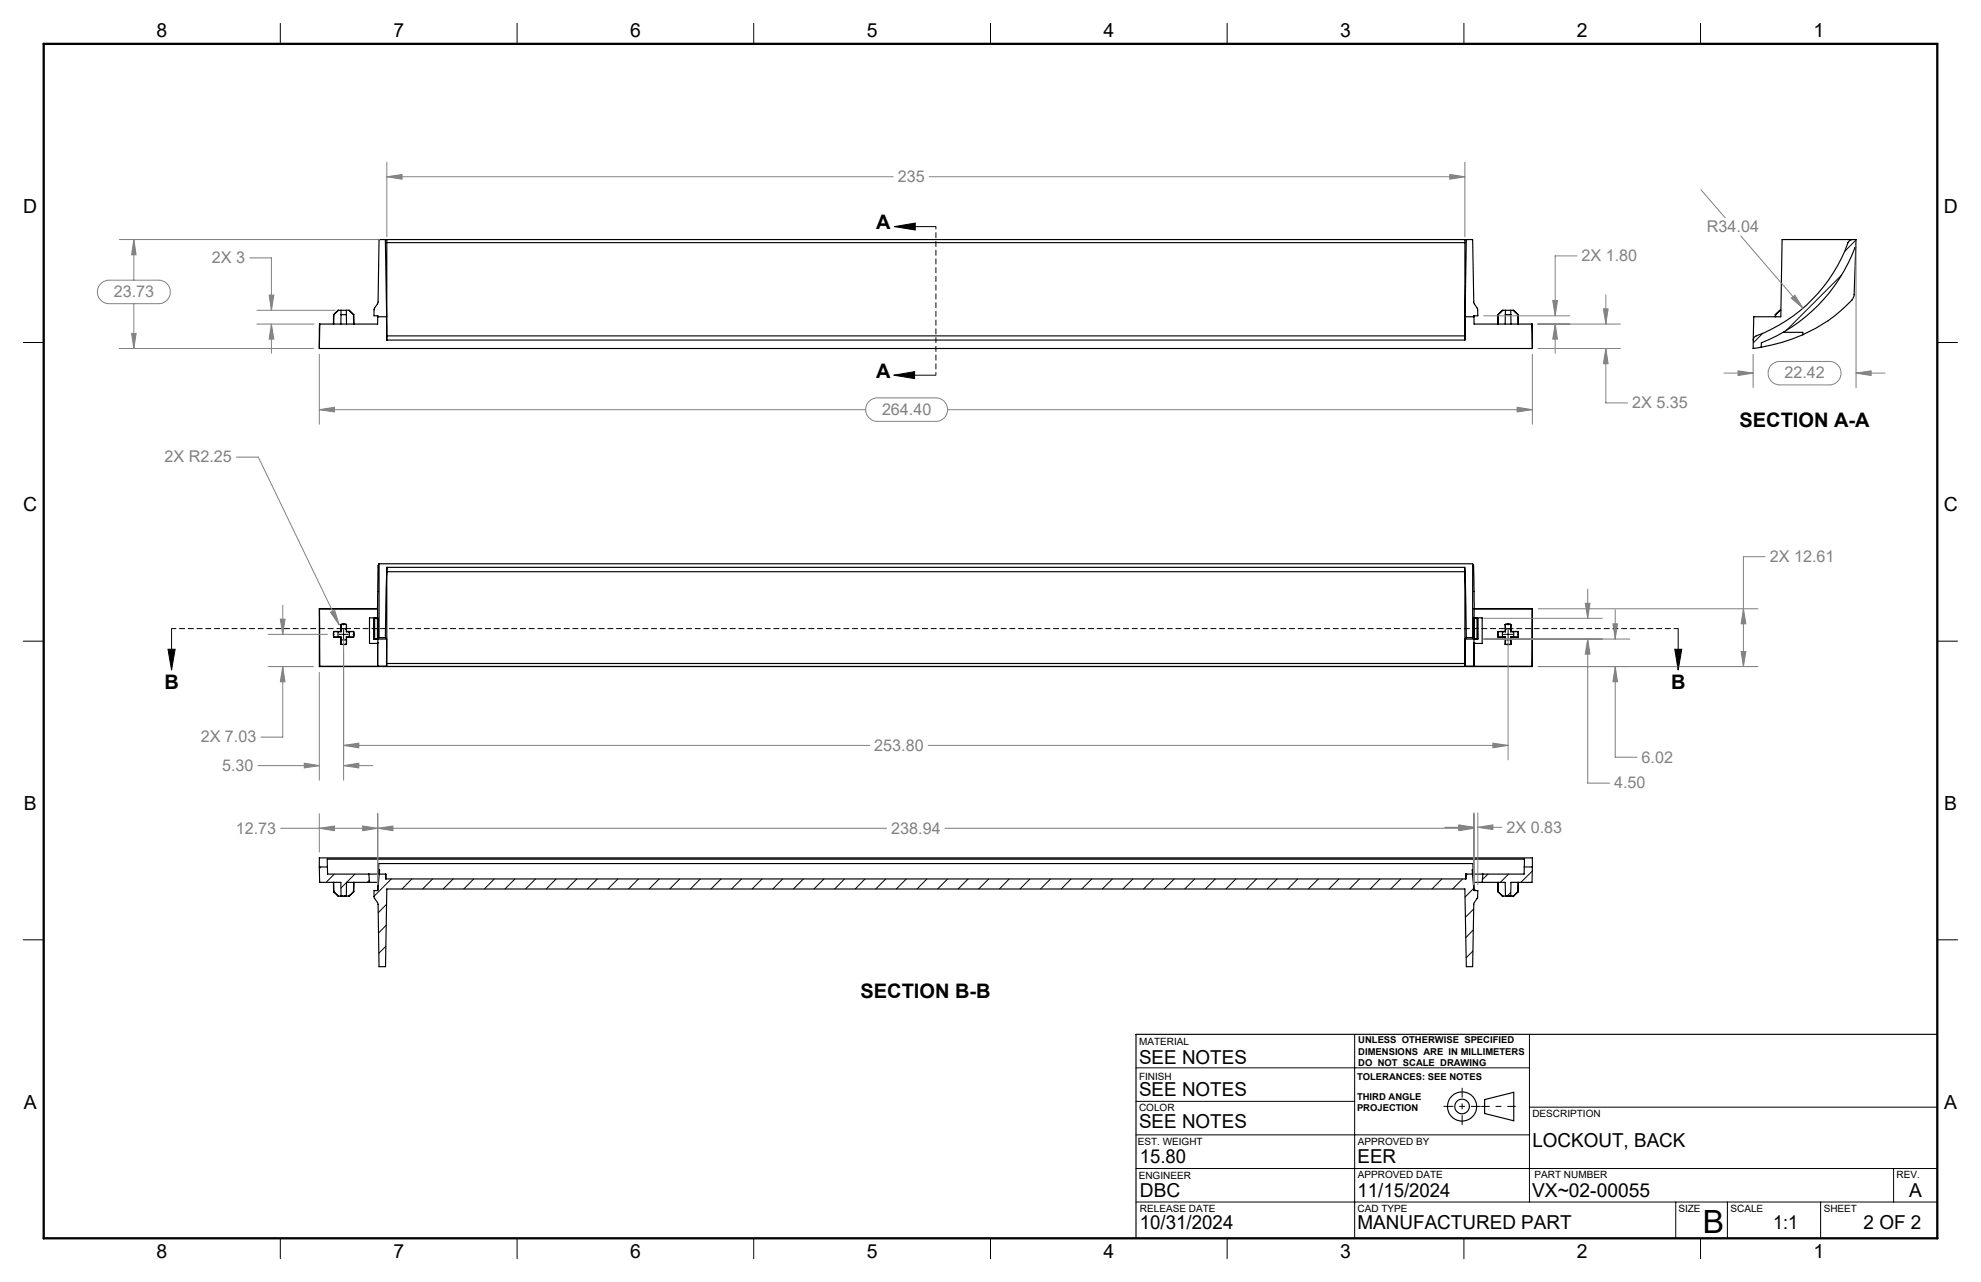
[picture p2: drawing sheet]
<svg xmlns="http://www.w3.org/2000/svg" width="432mm" height="279mm" viewBox="0 0 432 279" stroke-linecap="round" stroke-linejoin="round" font-family="sans-serif">
<g fill="none" stroke="#000" stroke-width=".25">
<path d="M84 52.2h.3M84 52.2h-1.4l-.2 13.6-.9 1.7v1.3h.8M84 52.2l.3 16.8h-2M84.3 52.9v20.3M84.3 52.9h235M84.3 52.2v.7M84.3 52.2h235M319.3 52.2v.7M319.3 52.2h.3M319.3 52.9v20.3M319.6 52.2h1.4l.2 13.8 .9 1.3v1.5h-.8v.2M319.6 52.2l-.3 16.8h2"/>
<path d="M403.8 52.2l-.5 .1-.3 .3a35.1 35.1 0 0 1-20.6 20.8l-.2 .7M403.8 52.2h-15.4l-.2 16.8h-5.9l-.1 5.1M403.8 52.2h.8l-.1 1.8M404.5 54h-.2a35.8 35.8 0 0 1-20.4 20.7v1M404.5 54l-.4 10.2a3.3 3.3 0 0 1-1.7 2.4 31 31 0 0 1-9.4 6.4M69.6 76h264.4M69.7 70.6l-.1 5.4M72.7 68.6h.1M72.7 68.6v2M72.8 68.6l-.1 2M73.8 67.6l-1.1 1M73.8 67.6h.5"/>
<path d="M73.8 67.6l-1 1M74.3 68.6h1.2M74.3 67.6h1.2M74.3 68.6v2M74.3 67.6v1M75.5 68.6v2M75.5 67.6v1M75.5 67.6h.5M76 67.6l1.1 1M76 67.6l1 1M77 68.6h.1M77 68.6l.1 2"/>
<path d="M77.1 68.6l.1 2M82.3 69v1.6h-12.6M82.3 68.8l.1 .2M82.3 68.8v.2M84.2 69l.1 5.1M84.3 73.2v.9M84.3 74.1h235M84.3 73.2h235M319.3 73.2v.9M319.4 69l-.1 5.1M321.3 69v1.6h12.6M326.5 68.6h.1"/>
<path d="M326.5 68.6v2M326.6 68.6v2M327.6 67.6l-1.1 1M327.6 67.6h.6M327.6 67.6l-1 1M328.1 68.6h1.2M328.1 68.6v2M328.2 67.6h1.1M328.2 67.6l-.1 1M329.3 67.6v1M329.3 67.6h.5M329.3 68.6l.1 2"/>
<path d="M329.8 67.6l1.1 1M329.8 67.6l1 1M330.8 68.6h.1M330.8 68.6l.1 2M330.9 68.6l.1 2M333.9 70.6l.1 5.4M382.2 74.1l-.1 1.9 1.8-.3M387 68.6h.1M387 68.6l-.1 .4M387 68.6v.4M388.1 67.6l-1.1 1M388.1 67.6h.1"/>
<path d="M388.7 72.4h4.3v.6M393 73a38.9 38.9 0 0 1-9.1 2.7M69.6 132.7l.1 12.5M72.7 137.6v1.3M72.7 137.6h1.6M72.7 137.6l.1 .1M72.7 138.9h1.6M72.8 137.7v1.2M72.8 137.7h1M72.8 138.9h-.1M73.8 137.7l-.1 .4 .1 .7M73.8 138.8h.5"/>
<path d="M73.8 137.7h.5M73.8 138.8l-1 .1M74.3 136.1h1.2M74.3 136.1h.1M74.3 137.6v.1M74.3 136.1v1.5M74.3 138.9v1.5M74.3 137.1l.6-.1 .6 .1M74.3 139.3l.5 .2 .7-.2M74.3 136.1v1.6M74.3 138.8v1.6M74.3 138.8v.1"/>
<path d="M75.5 136.1v1.6M75.5 138.8v1.6M75.5 136.1h.1M75.5 138.8h.5M75.5 137.7h.5M75.5 138.8v.1M75.5 136.1v1.5M75.5 138.9v1.5M75.5 137.6v.1M75.5 137.6h1.6M75.5 138.9h1.6M76 137.7l.2 .4-.2 .7"/>
<path d="M76 138.8l1 .1M77 137.7v1.2M77 137.7h-1M77 138.9h.1M77.1 137.6v1.3M77.1 137.6l-.1 .1M81.5 139.2h.2M81.5 134.8h.2M81.7 134.8h.6M81.7 134.8v4.4M82.3 139.2h.1M82.3 134.8h.1"/>
<path d="M82.3 134.8v4.4M82.3 139.2h-.6M82.3 132.7h-12.7v12.6M82.3 134.7v.1M82.3 132.7v2M82.3 134.7h-1.8v5.5h1.8M82.3 134.8h-.8v4.5h2.8M82.4 139.3l-.1 .8M82.4 134.8v4.4M82.6 122.9l-.2 .4-.1 9.4M82.6 122.9v16.1M82.6 139l-.2 .2"/>
<path d="M82.6 139h1.4M82.6 122.9h238.4M84 139l.3 .3M84.3 139.3l-.1 5.9M84.3 124.6v20M84.3 124.6h235M84.3 123.6l-.3 15.4M84.3 123.6v1M84.3 123.6h235M319.3 123.6v1M319.3 123.6l.3 15.4M319.3 124.6v20"/>
<path d="M319.3 139.3l.1 5.9M319.3 139.3h2.8M319.6 139l-.3 .3M319.6 139h1.4M321 122.9l.2 .4 .1 9.4M321 122.9v16.1M321 139l.2 .2M321.2 139.2h.2M321.2 134.8v4.4M321.3 139.3h.1M321.3 139.3v5.9M321.3 134.8h-.1"/>
<path d="M321.3 134.8h.8M321.3 134.7v.1M321.3 134.7h1.8v5.5h-1.8v-.1M321.4 134.8h-.2M321.4 139.2h.5M321.4 134.8v4.4M321.4 134.8h.5M321.9 139.2l.2 .1M321.9 134.8v4.4M322.1 134.8h-.2M322.1 134.8v4.5M326.6 137.7v1.2"/>
<path d="M326.6 137.6v1.3M326.6 137.6v.1M326.6 138.9h.1M326.6 137.6h1.5M326.6 137.7h1M326.6 138.9h1.5M327.6 137.7l-.2 .6 .2 .5M327.6 138.8h.6M327.6 137.7h.6M327.6 138.8l-1 .1M328.1 136.1h1.3M328.1 137.6l.1 .1"/>
<path d="M328.1 136.1v1.5M328.1 138.9v1.5M328.1 136.1h.1M328.1 136.1h1.2M328.1 136.1l.1 1M328.2 137.1l.5-.1 .6 .1M328.2 139.3l.4 .2 .7-.2M328.2 137.1v.6M328.2 138.8v.5M328.2 138.8l-.1 .1M328.2 139.3l-.1 1.1M329.3 138.8l.1 .1"/>
<path d="M329.3 137.1v.6M329.3 138.8v.5M329.3 138.8h.5M329.3 137.7h.5M329.3 139.3v1.1M329.3 136.1h.1M329.3 136.1v1M329.4 136.1v1.5M329.4 138.9v1.5M329.4 137.6l-.1 .1M329.4 137.6h1.5M329.4 138.9h1.5"/>
<path d="M329.8 137.7l.2 .4-.2 .7M329.8 138.8l1 .1M330.8 137.7v1.2M330.8 137.7h-1M330.8 138.9h.1M330.9 137.6v1.3M330.9 137.6l-.1 .1M334 132.7l-.1 12.5M334 132.7v12.6M334 132.7h-12.7v2M69.6 145.3h264.4M69.7 145.2h12.6"/>
<path d="M69.7 145.2l-.1 .1M74.3 140.4h1.2M74.3 140.4h.1M75.5 140.4h.1M82.3 140.2v5M82.3 140.1v5.1M82.3 145.2h1.9M82.3 145.2h.1M82.3 140.1v.1M84.2 145.2h.1M84.3 144.6v.6M84.3 144.6h235"/>
<path d="M84.3 145.2h235M319.3 144.6v.6M319.4 145.2h-.1M319.4 145.2h1.9M321.3 140.1h.1M321.3 145.2h12.6M328.1 140.4h1.3M328.1 140.4h1.2M328.1 140.4h.1M329.3 140.4h.1M333.9 145.2l.1 .1M69.6 188.9v-1.9h264.4v1.9"/>
<path d="M69.6 188.9h1.8M69.6 188.9l.1 3.4h4.6v2.9M71.4 188.9l-.1-1.6h261l-.1 1.6M71.4 188.9v1.6h11.1v-.9M72.7 192.3v2M72.7 194.3h.1M72.7 194.3l1.1 1M72.7 192.3l.1 2M72.8 194.3l1 1M73.8 195.3h.5M74.3 195.3h.4M74.3 195.2v.1"/>
<path d="M74.3 195.2l.4 .1M74.7 195.3h.4M75.1 195.3h.4M75.5 195.2l-.4 .1M75.5 195.2v.1M75.5 195.3h.5M77 194.3h.1M77 194.3l-1 1M77.1 192.3l-.1 2M77.1 194.3l-1.1 1M77.2 192.3l-.1 2M80.4 190.5l.1 1.8"/>
<path d="M82.4 193.9l-.1-1.6h-6.8v2.9M82.5 189.6l.1-1.4h238.5v1.4M82.5 189.6h.2v.9M82.7 190.5l-.4 3.6h-.8l.1 1.6 .8 1.3 .2 13.7h1.4l.3-17h235l.3 17h1.4l.2-13.8 .9-1.2v-1.6h-.8l-.3-3.6M82.7 190.5h1.4v1.1h235.4M319.5 190.5v1.1M321 190.5h-1.5v1.1M321.1 189.6h-.2l.1 .9M321.3 193.9h.1M321.3 193.9v-1.6h6.8l.1 2.9M323.2 190.5l-.1 1.8M326.5 192.3v2"/>
<path d="M326.5 194.3h.1M326.5 194.3l1.1 1M326.6 192.3v2M326.6 194.3l1 1M327.6 195.3h.6M328.2 195.3h.3M328.2 195.2v.1M328.2 195.2l.3 .1M328.5 195.3h.4M328.9 195.3h.4M329.3 195.2l-.4 .1M329.3 195.2v.1"/>
<path d="M329.3 195.3h.5M330.8 194.3h.1M330.8 194.3l-1 1M330.9 192.3l-.1 2M330.9 194.3l-1.1 1M331 192.3l-.1 2M332.2 188.9h1.8M332.2 188.9v1.6h-11.1v-.9M334 188.9l-.1 3.4h-4.5l-.1 2.9M323.6 239.6l6.4-1.5v6.2l-6.4-1.6zM422.3 225.4h-174.7v44.5"/>
<circle cx="318.7" cy="241.1" r="3.2"/>
<circle cx="318.7" cy="241.2" r="1.6"/>
</g>
<g fill="none" stroke="#000" stroke-width=".22">
<path d="M61.1 5.1v4.5M112.7 5.1v4.5M164.3 5.1v4.5M215.9 5.1v4.5M267.5 5.1v4.5M319.1 5.1v4.5M370.7 5.1v4.5M195 49.4l4.5-.8v1.5zM195 49.4h9M401.5 59.9l-12.2 12.1M404.5 52.3l-2.4 2.5M5.1 74.6h4.4"/>
<path d="M384.2 72.6l-2 2.1M422.3 74.6h4.4M194.8 81.8l4.6-.8v1.5zM194.8 81.8h9.2M5.1 139.7h4.4M37.4 137v9M72.6 138.3h.3M73.9 138.3h2M74.9 136v.2M74.9 137.2v2.1M76.9 138.3h.3M326.5 138.3h.2"/>
<path d="M327.7 138.3h2M328.7 136v.2M328.7 137.2v2.1M330.7 138.3h.3M365.8 137v9M422.3 139.7h4.4M36.6 141.5h1.6l-.8 4.5zM74.9 140.3v.2M328.7 140.3v.2M365.1 141.5h1.5l-.8 4.5zM70 188.9l-.4 .4M72.9 190.5l-1.8 1.8"/>
<path d="M77.4 190.5l-3.1 3.1M80.5 191.8l-.5 .5M84.2 197.1l-1.8 1.8M85.3 191.6l-3.8 3.7M89.8 191.6l-2.2 2.1M94.3 191.6l-2.2 2.1M98.8 191.6l-2.2 2.1M103.3 191.6l-2.2 2.1M107.7 191.6l-2.1 2.1M112.3 191.6l-2.2 2.1M116.7 191.6l-2.2 2.1M121.2 191.6l-2.1 2.1"/>
<path d="M125.7 191.6l-2.2 2.1M130.2 191.6l-2.2 2.1M134.7 191.6l-2.2 2.1M139.2 191.6l-2.2 2.1M143.7 191.6l-2.2 2.1M148.2 191.6l-2.2 2.1M152.6 191.6l-2.1 2.1M157.2 191.6l-2.2 2.1M161.6 191.6l-2.1 2.1M166.1 191.6l-2.2 2.1M170.6 191.6l-2.1 2.1M175.1 191.6l-2.2 2.1"/>
<path d="M179.6 191.6l-2.2 2.1M184.1 191.6l-2.2 2.1M188.6 191.6l-2.2 2.1M193.1 191.6l-2.2 2.1M197.6 191.6l-2.2 2.1M202 191.6l-2.1 2.1M206.6 191.6l-2.2 2.1M211 191.6l-2.2 2.1M215.5 191.6l-2.2 2.1M220 191.6l-2.2 2.1M224.5 191.6l-2.2 2.1M229 191.6l-2.2 2.1"/>
<path d="M233.5 191.6l-2.2 2.1M238 191.6l-2.2 2.1M242.5 191.6l-2.2 2.1M246.9 191.6l-2.1 2.1M251.4 191.6l-2.1 2.1M255.9 191.6l-2.1 2.1M260.4 191.6l-2.2 2.1M264.9 191.6l-2.2 2.1M269.4 191.6l-2.2 2.1M273.9 191.6l-2.2 2.1M278.4 191.6l-2.2 2.1M282.9 191.6l-2.2 2.1"/>
<path d="M287.4 191.6l-2.2 2.1M291.9 191.6l-2.2 2.1M296.3 191.6l-2.1 2.1M300.8 191.6l-2.1 2.1M305.3 191.6l-2.2 2.1M309.8 191.6l-2.2 2.1M314.3 191.6l-2.2 2.1M318.8 191.6l-2.2 2.1M319.8 190.5l-.3 .3M321.2 198.1l-1.8 1.8M321.2 193.6l-1.9 1.9M324.3 190.5l-1.2 1.2"/>
<path d="M328.8 190.5l-1.8 1.8M329.3 194.5l-.8 .8M334 189.8l-2.5 2.5M5.1 204.8h4.4M84.1 206.2l-1.5 1.6M84.2 201.6l-1.7 1.7M321.1 207.3l-1.5 1.4M321.1 202.7l-1.6 1.6M422.3 204.8h4.4M247.6 232.7h85.8M295.3 225.4v44.5M333.4 225.4v36.6"/>
<path d="M247.6 254.7h174.7M247.6 247.3h85.8M247.6 240h47.7M333.4 241.3h88.9M412.7 254.7v7.3M61.1 269.9v4.4M112.7 269.9v4.4M164.3 269.9v4.4M215.9 269.9v4.4M247.6 262h174.7M267.5 269.9v4.4M319.1 269.9v4.4"/>
<path d="M365.3 262v7.9M370.7 269.9v4.4M376.5 262v7.9M396.8 262v7.9"/>
</g>
<g fill="none" stroke="#808080" stroke-width=".22">
<path d="M84.3 38.5l3.3-.5v1.1zM84.3 35.3v16.3M84.3 38.5h110.4M202.5 38.5h116.8M316 38l3.3 .5-3.3 .6zM319.3 35.3v16.3M26 52.2h56.7M29.2 52.2l.5 3.3h-1zM29.2 52.2v8.9M54.4 56.2h4.8v11.4M343.7 55.8h-4.7v13M370.8 41.4l5.2 6"/>
<path d="M379.4 51.4l13.6 15.8M404.6 53.5v31M21.8 62a2.51 2.51 0 0 1 2-.9h10.8a2.56 2.56 0 0 1 2.5 2.5 2.56 2.56 0 0 1-2.5 2.6h-10.8a2.54 2.54 0 0 1-2.3-1.5 2.54 2.54 0 0 1 .3-2.7zM26 76h42.3M28.7 72.7h1l-.5 3.3zM29.2 66.2v9.8M56 70.6h12.4M56 67.6h17.1M58.7 64.3h1l-.5 3.3zM59.2 70.6l.5 3.3h-1zM59.2 70.6v6.4M69.6 77.2v15.3"/>
<path d="M323.4 68.8h18.8M334 77.2v15.3M335.2 70.6h18M335.3 76h17.9M338.5 65.5h1l-.5 3.3zM339 70.6l.5 3.3h-1zM339 70.6v6.4M349.5 67.3h1l-.5 3.3zM350 76l.5 3.3h-1zM350 76v11.8h4.8M350 64.3v6.3M382.1 77.2v7.3"/>
<path d="M385.9 79.7l.4-.3a2.39 2.39 0 0 1 1.6-.6h10.8a2.56 2.56 0 0 1 2.6 2.5 2.56 2.56 0 0 1-2.6 2.6h-10.8a2.57 2.57 0 0 1-2.3-1.5 2.57 2.57 0 0 1 .3-2.7zM390.5 65l.7-.7 1.8 2.9zM51.5 99.6h4.8l17.6 36.6M69.6 89.3l3.3-.5v1zM69.6 89.3h119.1M189.4 87.5l.7-.5 .9-.3h13a2.56 2.56 0 0 1 2.6 2.6 2.56 2.56 0 0 1-2.6 2.5h-12.8a2.57 2.57 0 0 1-2.3-1.5 2.57 2.57 0 0 1 .5-2.8zM206.6 89.3h127.4M330.7 88.8l3.3 .5-3.3 .5zM375.8 81.3h6.3M378.8 80.8l3.3 .5-3.3 .5zM404.6 81.3l3.2-.5v1zM404.6 81.3h6.3"/>
<path d="M58.5 138.3h12.9M61.1 134.9h1l-.5 3.4zM61.6 131.9v6.4M72 133.5l1-.5 .9 3.2zM74.9 139.5v30.5M323.4 139.3h31.8M323.4 134.8h25.8M328.7 139.5v26.1M335.3 132.7h47.9M345.5 131.5h1.1l-.5 3.3zM346.1 139.3l.5 3.3h-1.1zM346.1 139.3v31.4h4.7"/>
<path d="M346.1 128.4v6.4M351.6 136h1l-.5 3.3zM352.1 132.9v6.4M380 132.7l.5 3.3h-1zM384.8 121.3h-4.8v24M58.5 145.3h9.8M61.6 145.3l.5 3.3h-1zM61.6 145.3v15.4h-4.7M69.6 146.5v23.5M335.3 145.3h47.9M352.1 145.3l.5 3.3h-1zM352.1 145.3v19.7h4.7"/>
<path d="M379.5 142h1l-.5 3.3zM56.2 166.9h13.4M66.3 166.3l3.3 .6-3.3 .5zM69.6 177.3v8.4M74.9 162.5l3.3-.5v1zM74.9 166.9l3.3-.6v1.1zM74.9 162.5h114.7M74.9 166.9h6.3M82.3 177.3v15.5M202.3 162.5h126.4M318 179.8l3.3 .5-3.3 .5zM321.3 177.1v15.7"/>
<path d="M322.1 177.1v15.7M325.4 162l3.3 .5-3.3 .5zM61.2 180.5h132.1M69.6 180.5l3.3-.5v1zM79.1 180l3.2 .5-3.2 .5zM82.3 180.5l3.4-.5v1zM206 180.5h115.3M314.9 180.3h6.4M318 180l3.3 .5-3.3 .5zM322.1 180.3l3.3-.5v1zM322.1 180.3h5.3"/>
</g>
<path d="M204 49.4v32.4" fill="none" stroke="#000" stroke-width=".22" stroke-dasharray="1.3 .6" stroke-dashoffset=".6" stroke-linecap="butt"/>
<path d="M365.8 137h-328.4" fill="none" stroke="#000" stroke-width=".22" stroke-dasharray="1.3 .6" stroke-dashoffset=".3" stroke-linecap="butt"/>
<path d="M330.4 241.1h-7.5" fill="none" stroke="#000" stroke-width=".22" stroke-dasharray="15.2 1.3 1.3 1.3" stroke-dashoffset="13.4" stroke-linecap="butt"/>
<path d="M318.7 237.1v8.1M314.7 241.1h8.1" fill="none" stroke="#000" stroke-width=".22" stroke-dasharray="15.2 1.3 1.3 1.3" stroke-dashoffset="13.1" stroke-linecap="butt"/>
<path d="M9.5 9.6h412.8v260.3h-412.8z" fill="none" stroke="#000" stroke-width=".5"/>
<path d="M195 49.4l4.5-.8v1.5zM194.8 81.8l4.6-.8v1.5zM365.1 141.5h1.5l-.8 4.5zM36.6 141.5h1.6l-.8 4.5z" fill="#000"/>
<path d="M330.7 88.8l3.3 .5-3.3 .5zM69.6 89.3l3.3-.5v1zM349.5 67.3h1l-.5 3.3zM350 76l.5 3.3h-1zM58.7 64.3h1l-.5 3.3zM59.2 70.6l.5 3.3h-1zM84.3 38.5l3.3-.5v1.1zM316 38l3.3 .5-3.3 .6zM29.2 52.2l.5 3.3h-1zM28.7 72.7h1l-.5 3.3zM339 70.6l.5 3.3h-1zM338.5 65.5h1l-.5 3.3zM380 132.7l.5 3.3h-1zM379.5 142h1l-.5 3.3zM74.9 162.5l3.3-.5v1zM325.4 162l3.3 .5-3.3 .5zM352.1 145.3l.5 3.3h-1zM351.6 136h1l-.5 3.3zM346.1 139.3l.5 3.3h-1.1zM345.5 131.5h1.1l-.5 3.3zM66.3 166.3l3.3 .6-3.3 .5zM74.9 166.9l3.3-.6v1.1zM61.6 145.3l.5 3.3h-1zM61.1 134.9h1l-.5 3.4zM72 133.5l1.9 2.7-.9-3.2zM390.5 65l2.5 2.2-1.8-2.9zM378.8 80.8l3.3 .5-3.3 .5zM404.6 81.3l3.2-.5v1zM82.3 180.5l3.4-.5v1zM318 180l3.3 .5-3.3 .5zM322.1 180.3l3.3-.5v1zM318 179.8l3.3 .5-3.3 .5zM69.6 180.5l3.3-.5v1zM79.1 180l3.2 .5-3.2 .5z" fill="#808080"/>
<text font-size="7" x="371.2" y="268.7">B</text>
<g font-size="4.4">
<text x="191" y="49.9">A</text>
<text x="191" y="82.3">A</text>
<text x="379.2" y="93">SECTION A-A</text>
<text x="35.9" y="150.1">B</text>
<text x="364.3" y="150.1">B</text>
<text x="187.6" y="217.6">SECTION B-B</text>
</g>
<g font-size="4.2">
<text x="34.1" y="8.1">8</text>
<text x="85.7" y="8.1">7</text>
<text x="137.3" y="8.1">6</text>
<text x="188.9" y="8.1">5</text>
<text x="240.5" y="8.1">4</text>
<text x="292.1" y="8.1">3</text>
<text x="343.7" y="8.1">2</text>
<text x="395.3" y="8.1">1</text>
<text x="5.1" y="46.4">D</text>
<text x="423.7" y="46.4">D</text>
<text x="5.1" y="111.4">C</text>
<text x="423.7" y="111.4">C</text>
<text x="5.2" y="176.5">B</text>
<text x="423.8" y="176.5">B</text>
<text x="248.3" y="232">SEE NOTES</text>
<text x="248.3" y="238.9">SEE NOTES</text>
<text x="5.2" y="241.6">A</text>
<text x="248.3" y="245.9">SEE NOTES</text>
<text x="423.8" y="241.6">A</text>
<text x="334" y="249.9">LOCKOUT, BACK</text>
<text x="248.5" y="253.4">15.80</text>
<text x="295.9" y="253.4">EER</text>
<text x="248.5" y="260.8">DBC</text>
<text x="295.9" y="260.8">11/15/2024</text>
<text x="334" y="260.8">VX~02-00055</text>
<text x="416.1" y="260.9">A</text>
<text x="248.5" y="267.9">10/31/2024</text>
<text x="295.9" y="267.9">MANUFACTURED PART</text>
<text x="386.5" y="267.9">1:1</text>
<text x="406.2" y="267.9">2 OF 2</text>
<text x="34.1" y="274.2">8</text>
<text x="85.7" y="274.2">7</text>
<text x="137.3" y="274.2">6</text>
<text x="188.9" y="274.2">5</text>
<text x="240.5" y="274.2">4</text>
<text x="292.1" y="274.2">3</text>
<text x="343.7" y="274.2">2</text>
<text x="395.3" y="274.2">1</text>
</g>
<g font-size="3.5" fill="#808080">
<text x="195.7" y="39.7">235</text>
<text x="372" y="50.6">R34.04</text>
<text x="46.2" y="57.4">2X 3</text>
<text x="344.7" y="56.9">2X 1.80</text>
<text x="24.8" y="64.8">23.73</text>
<text x="388.9" y="82.5">22.42</text>
<text x="355.8" y="89">2X 5.35</text>
<text x="192.3" y="90.4">264.40</text>
<text x="35.9" y="100.8">2X R2.25</text>
<text x="385.8" y="122.5">2X 12.61</text>
<text x="43.7" y="161.8">2X 7.03</text>
<text x="190.6" y="163.6">253.80</text>
<text x="357.8" y="166.2">6.02</text>
<text x="48.4" y="168">5.30</text>
<text x="351.8" y="171.8">4.50</text>
<text x="51.4" y="181.7">12.73</text>
<text x="194.3" y="181.7">238.94</text>
<text x="328.4" y="181.5">2X 0.83</text>
</g>
<g font-size="2.2">
<text x="248.3" y="227.6">MATERIAL</text>
<text x="248.3" y="235.3">FINISH</text>
<text x="248.3" y="242.1">COLOR</text>
<text x="334" y="243.4">DESCRIPTION</text>
<text x="248" y="249.5">EST. WEIGHT</text>
<text x="296" y="249.5">APPROVED BY</text>
<text x="248.2" y="257">ENGINEER</text>
<text x="296" y="256.8">APPROVED DATE</text>
<text x="334.5" y="256.8">PART NUMBER</text>
<text x="413.4" y="256.8">REV.</text>
<text x="248.5" y="264">RELEASE DATE</text>
<text x="295.9" y="264">CAD TYPE</text>
<text x="365.8" y="264">SIZE</text>
<text x="377.2" y="264">SCALE</text>
<text x="397.5" y="264">SHEET</text>
</g>
<g font-size="2.1">
<text x="296.1" y="227.3">UNLESS OTHERWISE SPECIFIED</text>
<text x="296.1" y="229.8">DIMENSIONS ARE IN MILLIMETERS</text>
<text x="296.1" y="232.3">DO NOT SCALE DRAWING</text>
<text x="295.8" y="235.3">TOLERANCES: SEE NOTES</text>
<text x="295.8" y="239.6">THIRD ANGLE</text>
<text x="295.8" y="242.1">PROJECTION</text>
</g>
</svg>
